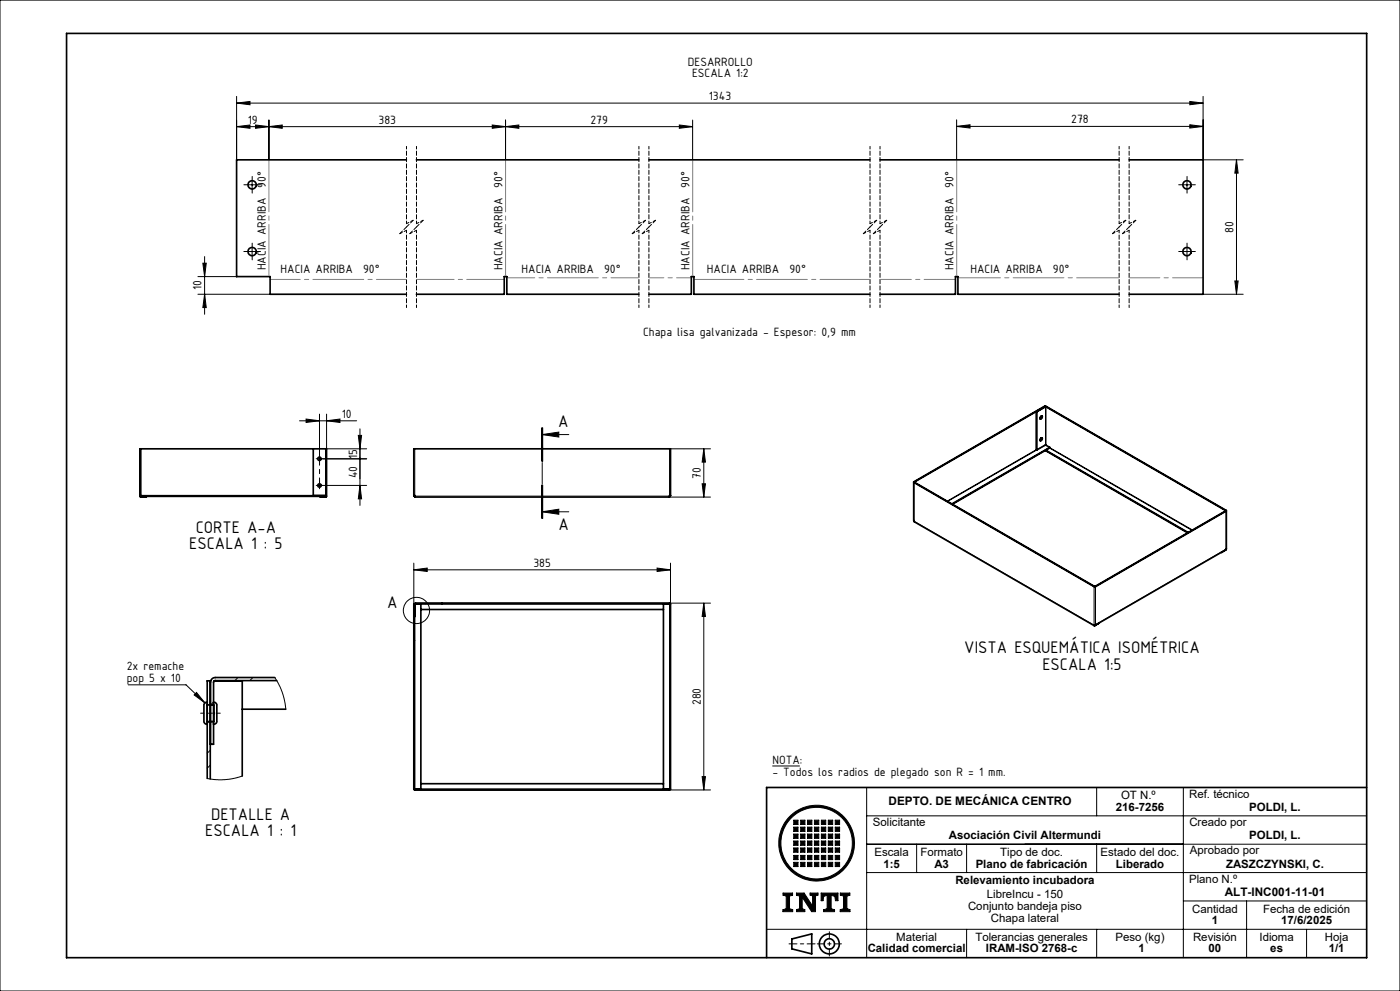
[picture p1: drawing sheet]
<svg xmlns="http://www.w3.org/2000/svg" width="420mm" height="297mm" viewBox="0 0 420 297" stroke-linecap="round" stroke-linejoin="round" font-family="sans-serif">
<g fill="none" stroke="#000" stroke-width=".3">
<path d="M0 0h420v297h-420zM71 38l4-.5v.9zM71 30.9l4-.5v1zM71 28.9v19M71 38h136.8M71 30.9h289.9M76.7 37.5l4 .5-4 .4zM80.7 38l4-.5v.9zM80.7 36v11.9M147.7 37.5l4 .5-4 .4zM151.7 38l3.9-.5v.9zM151.7 36v11.9"/>
<path d="M203.8 37.5l4 .5-4 .4zM207.8 36v11.9M287 37.9l4-.5v1zM287 35.9v12M287 37.9h73.9M356.9 30.4l4 .5-4 .5zM356.9 37.4l4 .5-4 .5zM360.9 28.9v19h12.1M74.4 55.4h2.5M75.6 54.1v2.6M354.9 55.4h2.4M356.1 54.1v2.6"/>
<path d="M370.9 47.9l.5 4h-.9zM370.9 47.9v40.3M60.9 78.9h1l-.5 4zM61.4 76.9v17.3M74.4 75.4h2.5M75.6 74.2v2.5M354.9 75.4h2.4M356.1 74.2v2.5M59.4 82.9h11.6M59.4 88.2h21.6M61.4 88.2l.5 4h-1zM360.9 88.2h12.1"/>
<path d="M370.5 84.2h.9l-.5 4zM89.9 126.1h17.1M91.8 125.6l4 .5-4 .5zM95.4 137.5h.9M95.8 124.1v12.4M95.8 137v1M97.8 134.5h12.2M98 126.1l4-.5v1zM98 124.1v10.4M107.5 130.5h1l-.5 4zM108 128.5v23M110 137.5h-13.2"/>
<path d="M162.5 128.2v10M162.6 130.2l5-.7v1.5zM162.6 130.2h8M162.7 128.2v10M162.8 128.2v10M201.2 134.5h11.9M211.1 134.5l.5 4h-1zM211.1 134.5v14.5M95.4 145.5h.9M95.8 145v1M96.8 145.5h13.2M108 145.5l.5 4h-1z"/>
<path d="M162.5 145.4v10M162.6 153.4l5-.8v1.5zM162.6 153.4h8M162.7 145.4v10M162.8 145.4v10zM200.9 149h12.2M210.6 145h1l-.5 4zM124.1 170.8l4.1-.6v1.1zM124.1 168.8v12.2M124.1 170.8h77.1M197.1 170.2l4.1 .6-4.1 .5zM201.2 168.8v12.2"/>
<path d="M200.9 180.8h12.2M211.1 180.8l.5 3.9h-1zM211.1 180.8v55.9M63.6 213.7h1M63.7 213.4l.7 .7M64.1 213.3v1M64.4 213.4l-.7 .7M200.9 236.7h12.2M210.6 232.8h1l-.5 3.9zM260 236v51M329 236v8.5M359.2 236h-4.2v51"/>
<path d="M238.1 245.8h1.3v1.3h-1.3zM238.1 247.9h1.3v1.3h-1.3zM238.1 250h1.3v1.2h-1.3zM238.1 252.1h1.3v1.2h-1.3zM238.1 254.1h1.3v1.3h-1.3zM238.1 256.4h1.3v1.2h-1.3zM238.1 258.4h1.3v1.3h-1.3zM240.2 245.8h1.3v1.3h-1.3zM240.2 247.9h1.3v1.3h-1.3zM240.2 250h1.3v1.2h-1.3zM240.2 252.1h1.3v1.2h-1.3zM240.2 254.1h1.3v1.3h-1.3z"/>
<path d="M240.2 256.4h1.3v1.2h-1.3zM240.2 258.4h1.3v1.3h-1.3zM242.3 245.8h1.3v1.3h-1.3zM242.3 247.9h1.3v1.3h-1.3zM242.3 250h1.3v1.2h-1.3zM242.3 252.1h1.3v1.2h-1.3zM242.3 254.1h1.3v1.3h-1.3zM242.3 256.4h1.3v1.2h-1.3zM242.3 258.4h1.3v1.3h-1.3zM244.3 245.8h1.3v1.3h-1.3zM244.3 247.9h1.3v1.3h-1.3zM244.3 250h1.3v1.2h-1.3z"/>
<path d="M244.3 252.1h1.3v1.2h-1.3zM244.3 254.1h1.3v1.3h-1.3zM244.3 256.4h1.3v1.2h-1.3zM244.3 258.4h1.3v1.3h-1.3zM246.4 245.8h1.3v1.3h-1.3zM246.4 247.9h1.3v1.3h-1.3zM246.4 250h1.3v1.2h-1.3zM246.4 252.1h1.3v1.2h-1.3zM246.4 254.1h1.3v1.3h-1.3zM246.4 256.4h1.3v1.2h-1.3zM246.4 258.4h1.3v1.3h-1.3zM248.5 245.8h1.3v1.3h-1.3z"/>
<path d="M248.5 247.9h1.3v1.3h-1.3zM248.5 250h1.3v1.2h-1.3zM248.5 252.1h1.3v1.2h-1.3zM248.5 254.1h1.3v1.3h-1.3zM248.5 256.4h1.3v1.2h-1.3zM248.5 258.4h1.3v1.3h-1.3zM250.6 245.8h1.3v1.3h-1.3zM250.6 247.9h1.3v1.3h-1.3zM250.6 250h1.3v1.2h-1.3zM250.6 252.1h1.3v1.2h-1.3zM250.6 254.1h1.3v1.3h-1.3zM250.6 256.4h1.3v1.2h-1.3z"/>
<path d="M250.6 258.4h1.3v1.3h-1.3zM260 253h150M260 244.5h150M275 253v8.5M290 253v8.5M329 253v8.5M230 278.5h180M234.9 267.6h2.9v.7l-.9 .2v3.8l.9 .3v.6h-2.9v-.5l1-.4v-3.8l-1-.2zM238.9 267.6h2.3l2.6 3.9v-3l-.8-.3v-.6h2.4v.6l-.7 .3v4.7h-1.2l-2.8-4.3v3.4l.7 .3v.6h-2.4v-.6l.9-.3v-3.8l-1-.2zM246.3 267.6h5.1v2.3h-.8l-.2-1.3-1.1-.3v4l1.1 .4v.5h-3.3v-.5l1-.4v-4l-1 .3-.2 1.3h-.6zM252.1 267.6h2.9v.7l-.9 .2v3.8l.9 .3v.6h-2.9v-.5l.9-.4v-3.8l-.9-.2zM260 261.5h150"/>
<path d="M290 278.5v8.5M329 278.5v8.5M355 270h55M374 270v17M392 278.5v8.5"/>
<circle cx="124.9" cy="182.9" r="3.9"/>
<circle cx="245" cy="252.7" r="10.7"/>
<circle cx="245" cy="252.7" r="11.4"/>
</g>
<g fill="none" stroke="#000" stroke-width=".5">
<path d="M20 10h390v277h-390zM61.5 210.7l.7-.2v6.6l-.7-.3-.3-.5v-5.1zM64.1 210.5h.5l.5 .7v5.1l-.3 .5-.5 .3h-.2zM410 236h-180v51M237.6 281.4l5.9-1.5v6l-5.9-1.5z"/>
<circle cx="248.8" cy="282.9" r="2.98"/>
<circle cx="248.8" cy="282.9" r="1.55"/>
</g>
<path d="M236.7 282.9h7.8" fill="none" stroke="#000" stroke-width=".3" stroke-dasharray="6.1 1 1 1" stroke-dashoffset="3.7"/>
<path d="M248.8 279.2v7.3M245.2 282.9h7.2" fill="none" stroke="#000" stroke-width=".3" stroke-dasharray="6.1 1 1 1" stroke-dashoffset="4"/>
<g fill="#000">
<path d="M234.9 267.6v.7l1 .2v3.8l-1 .4v.5h2.9v-.6l-.9-.3v-3.8l.9-.2v-.7zM246.3 267.6v2.3h.6l.2-1.3 1-.3v4l-1 .4v.5h3.3v-.5l-1.1-.4v-4l1.1 .3 .2 1.3h.8v-2.3zM252.1 267.6v.7l.9 .2v3.8l-.9 .4v.5h2.9v-.6l-.9-.3v-3.8l.9-.2v-.7zM238.1 258.4v1.3h1.3v-1.3zM240.2 258.4v1.3h1.3v-1.3zM242.3 258.4v1.3h1.3v-1.3zM244.3 258.4v1.3h1.3v-1.3zM246.4 258.4v1.3h1.3v-1.3zM248.5 258.4v1.3h1.3v-1.3zM250.6 258.4v1.3h1.3v-1.3zM250.6 256.4v1.2h1.3v-1.2zM250.6 254.1v1.3h1.3v-1.3zM248.5 254.1v1.3h1.3v-1.3zM248.5 256.4v1.2h1.3v-1.2zM246.4 256.4v1.2h1.3v-1.2zM246.4 254.1v1.3h1.3v-1.3zM244.3 254.1v1.3h1.3v-1.3zM244.3 256.4v1.2h1.3v-1.2zM242.3 256.4v1.2h1.3v-1.2zM242.3 254.1v1.3h1.3v-1.3zM240.2 254.1v1.3h1.3v-1.3zM240.2 256.4v1.2h1.3v-1.2zM238.1 256.4v1.2h1.3v-1.2zM238.1 254.1v1.3h1.3v-1.3zM238.1 252.1v1.2h1.3v-1.2zM240.2 252.1v1.2h1.3v-1.2zM242.3 252.1v1.2h1.3v-1.2zM244.3 252.1v1.2h1.3v-1.2zM246.4 252.1v1.2h1.3v-1.2zM248.5 252.1v1.2h1.3v-1.2zM250.6 252.1v1.2h1.3v-1.2zM250.6 250v1.2h1.3v-1.2zM248.5 250v1.2h1.3v-1.2zM246.4 250v1.2h1.3v-1.2zM244.3 250v1.2h1.3v-1.2zM242.3 250v1.2h1.3v-1.2zM240.2 250v1.2h1.3v-1.2zM238.1 250v1.2h1.3v-1.2zM238.1 247.9v1.3h1.3v-1.3zM240.2 247.9v1.3h1.3v-1.3zM242.3 247.9v1.3h1.3v-1.3zM244.3 247.9v1.3h1.3v-1.3zM246.4 247.9v1.3h1.3v-1.3zM248.5 247.9v1.3h1.3v-1.3zM250.6 247.9v1.3h1.3v-1.3zM250.6 245.8v1.3h1.3v-1.3zM248.5 245.8v1.3h1.3v-1.3zM246.4 245.8v1.3h1.3v-1.3zM244.3 245.8v1.3h1.3v-1.3zM242.3 245.8v1.3h1.3v-1.3zM240.2 245.8v1.3h1.3v-1.3zM238.1 245.8v1.3h1.3v-1.3zM234.2 252.7a10.8 10.8 0 0 1 21.5 0 10.8 10.8 0 0 1-21.5 0zM233.6 252.7a11.4 11.4 0 0 0 22.8 0 11.4 11.4 0 0 0-22.8 0z" fill-rule="evenodd"/>
<path d="M238.9 267.6h2.3l2.6 3.9v-3l-.8-.3v-.6h2.4v.6l-.7 .3v4.7h-1.2l-2.8-4.3v3.4l.7 .3v.6h-2.4v-.6l.9-.3v-3.8l-1-.2z" fill-rule="evenodd"/>
</g>
<g fill="none" stroke="#000" stroke-width=".3" stroke-dasharray="15.2 1.3 1.3 1.3">
<path d="M74.4 55.4h-1.2M75.7 54.1v-1.2M75.7 56.6v1.3M76.9 55.4h1.3M354.9 55.4h-1.3M356.1 54.1v-1.2M356.1 56.6v1.3M357.4 55.4h1.2M74.4 75.4h-1.2M75.7 74.1v-1.2M75.7 76.6v1.3M76.9 75.4h1.3"/>
<path d="M354.9 75.4h-1.3M356.1 74.1v-1.2M356.1 76.6v1.3M357.4 75.4h1.2M95.4 137.5h-.5M95.9 137v-.5M96.4 137.5h.5M95.4 145.5h-.5M95.9 145v-.5M95.9 146v.5M96.4 145.5h.5"/>
</g>
<path d="M95.9 138v6.7" fill="none" stroke="#000" stroke-width=".3" stroke-dasharray="15.2 1.3 1.3 1.3" stroke-dashoffset="13.8"/>
<path d="M162.7 128.2v27.2" fill="none" stroke="#000" stroke-width=".3" stroke-dasharray="6.3 1.3 1.3 1.3" stroke-dashoffset="-.2"/>
<g fill="none" stroke="#000" stroke-width=".3" stroke-dasharray="1.3 .6" stroke-dashoffset=".5">
<path d="M121.9 43.9v23.1M124.9 43.9v23.1M191.7 43.9v23.1M194.7 43.9v23.1M261 43.9v23.1M264 43.9v23.1M335.7 43.9v23.1M338.7 43.9v23.1M119.9 70l2-1M121.9 67l2-1M121.9 69v23.2M122.9 70l2-1"/>
<path d="M124.9 67l2-1M124.9 69v23.2M189.7 70l2-1M191.7 67l2-1M191.7 69v23.2M192.7 70l2-1M194.7 67l2-1M194.7 69v23.2M259 70l2-1M261 67l2-1M261 69v23.2M262 70l2-1"/>
<path d="M264 67l2-1M264 69v23.2M333.7 70l2-1M335.7 67l2-1M335.7 69v23.2M336.7 70l2-1M338.7 67l2-1M338.7 69v23.2"/>
</g>
<g fill="none" stroke="#000" stroke-width=".3" stroke-dasharray="1.3 .6" stroke-dashoffset=".2">
<path d="M121.9 68l-2 2M123.9 66l-2 2M124.9 68l-2 2M126.9 66l-2 2M191.7 68l-2 2M193.7 66l-2 2M194.7 68l-2 2M196.7 66l-2 2M261 68l-2 2M263 66l-2 2M264 68l-2 2M266 66l-2 2"/>
<path d="M335.7 68l-2 2M337.7 66l-2 2M338.7 68l-2 2M340.7 66l-2 2"/>
</g>
<path d="M287 47.9v35M80.7 82.9v-35M151.7 82.9v-35M207.8 82.9v-35" fill="none" stroke="#808080" stroke-width=".3" stroke-dasharray="15.2 1.3 1.3 1.3" stroke-dashoffset="-.4"/>
<path d="M121.9 83.7h-40.8" fill="none" stroke="#808080" stroke-width=".3" stroke-dasharray="15.2 1.3 1.3 1.3" stroke-dashoffset="6.2"/>
<path d="M191.7 83.2h-39.6" fill="none" stroke="#808080" stroke-width=".3" stroke-dasharray="15.2 1.3 1.3 1.3" stroke-dashoffset="6.9"/>
<path d="M151.3 83.7h-26.4" fill="none" stroke="#808080" stroke-width=".3" stroke-dasharray="15.2 1.3 1.3 1.3" stroke-dashoffset="4"/>
<path d="M207.4 83.2h-12.7" fill="none" stroke="#808080" stroke-width=".3" stroke-dasharray="15.2 1.3 1.3 1.3" stroke-dashoffset="10.8"/>
<path d="M261 83.7h-52.8" fill="none" stroke="#808080" stroke-width=".3" stroke-dasharray="15.2 1.3 1.3 1.3" stroke-dashoffset=".3"/>
<path d="M335.7 83.2h-48.3" fill="none" stroke="#808080" stroke-width=".3" stroke-dasharray="15.2 1.3 1.3 1.3" stroke-dashoffset="2.5"/>
<path d="M286.6 83.7h-22.6" fill="none" stroke="#808080" stroke-width=".3" stroke-dasharray="15.2 1.3 1.3 1.3" stroke-dashoffset="5.8"/>
<path d="M361 83.2h-22.3" fill="none" stroke="#808080" stroke-width=".3" stroke-dasharray="15.2 1.3 1.3 1.3" stroke-dashoffset="6"/>
<path d="M62.2 211.3h1.9v4.9h-1.9z" fill="none" stroke="#000" stroke-width=".4"/>
<g fill="#000">
<path d="M71 30.9l4-.5v1zM356.9 30.4l4 .5-4 .5zM287 37.9l4-.5v1zM356.9 37.4l4 .5-4 .5z"/>
<path d="M76.7 37.5l4 .5-4 .4zM71 38l4-.5v.9zM147.7 37.5l4 .5-4 .4zM80.7 38l4-.5v.9z"/>
<path d="M151.7 38l3.9-.5v.9zM203.8 37.5l4 .5-4 .4zM91.8 125.6l4 .5-4 .5zM98 126.1l4-.5v1zM124.1 170.8l4.1-.6v1.1zM197.1 170.2l4.1 .6-4.1 .5z"/>
<path d="M162.6 130.2l5-.7v1.5zM162.6 153.4l5-.8v1.5z"/>
<path d="M211.1 134.5l.5 4h-1zM210.6 145h1l-.5 4zM60.9 78.9h1l-.5 4zM61.4 88.2l.5 4h-1zM370.9 47.9l.5 4h-.9zM370.5 84.2h.9l-.5 4zM107.5 130.5h1l-.5 4zM107.7 137.3a.33 .33 0 0 0 .1 .5 .33 .33 0 0 0 .5-.2 .33 .33 0 0 0-.3-.4v.3v-.3z"/>
<path d="M108 145.5l.5 4h-1zM107.8 137.2l-.1 .6h.3v-.3v.3h.2v-.5z"/>
<path d="M211.1 180.8l.5 3.9h-1zM210.6 232.8h1l-.5 3.9z"/>
</g>
<path d="M62.2 211.3h1.9v4.9h-1.9z" fill-rule="evenodd" fill="#fff"/>
<g fill="none" stroke="#000" stroke-width=".3">
<path d="M42.2 135.9l-.2 .2M42.3 134.5v14h51.7M97.7 134.5v14M98 138.5l-.2 .1M124.4 134.5v14M200.9 134.5v14M310.9 134.8l-26.8 15.4M313.5 121.8l.2 11.5-29.4 17M313.9 121.8l-.1 11.5M314.9 134.3l42.7 24.7M314.9 134.2l42.9 24.7M42.2 140.4l-.2 .2"/>
<path d="M42.7 148.8l-.2 .2M96.6 148.8l-.2 .2M98 147.4l-.2 .2M124.4 148.7h76.5M274.2 144.4v11.6M274.2 156.2l54.2 31.2M367.8 153v11.6l-39.2 22.7-.1-11.5M328.4 175.8l-.2 11.5M367.6 164.8v.1M124.4 184.7v52M124.5 184l-.4 .4M126.3 181h72.7"/>
<path d="M127.8 180.8l-.2 .1M200.9 180.8v.1M200.9 181v55.7M201 181h.2M328.4 187.3v.2M38.5 205.2h17.3l5.7 5.5M58.9 207.5l2.6 3.2-3.3-2.4zM62.7 216.2l-.5 .6M64.1 210.4l-.9 .9M71.4 203.1l-.9 .9M75.8 203.1l-.8 .9M82.4 203.1l2.2 4.3 .7 2.3 .4 2.8"/>
<path d="M63.1 224.9l-.9 .8M63.1 229.3l-.9 .9M72.7 232.6l-3 .8-2.3 .3h-2.6l-2.6-.4M124.1 236.5h.2M126.3 236.5h72.7M201 236.5h.2M231.7 229.6h8.3"/>
</g>
<path d="M60.2 213.7h5.9" fill="none" stroke="#000" stroke-width=".3" stroke-dasharray="15.2 1.3 1.3 1.3" stroke-dashoffset="14.2"/>
<path d="M58.9 207.5l2.6 3.2-3.3-2.4z" fill="#000"/>
<g fill="none" stroke="#000" stroke-width=".5">
<path d="M121.9 47.9h-50.9v35h10v5.3h40.9M124.9 47.9h66.8M194.7 47.9h66.3M264 47.9h71.7M338.7 47.9h22.2v40.3h-22.2M124.9 88.2h26.4v-5.3h.7v5.3h39.7M194.7 88.2h12.7v-5.3h.8v5.3h52.8M264 88.2h22.6v-5.3h.8v5.3h48.3M42.2 134.5l.1 14.3M42.2 134.5h-.2v14.3l.2 .2h1.7v-.2M42.2 134.5h55.6M94 134.5v14l3.8 .1h-55.5"/>
<path d="M97.8 134.5h.2v14.3l-.2 .2h-1.7v-.2M97.8 134.5v14.3M310.9 123.4h.1M310.9 123.4l.1 11.5M311 123.4v11.5M312.2 131.3l.3-.1a.45 .45 0 0 1 .1 .6 .45 .45 0 0 1-.6 .1zM312.2 124.8l.3-.1a.45 .45 0 0 1 .1 .6 .45 .45 0 0 1-.6 .1zM312.4 124.7l-.4 .7M312.4 131.2l-.4 .7M312.5 131.2l.1 .2M312.5 124.7l.1 .1M312.6 131.4l-.6 .6"/>
<path d="M312.6 124.8l-.6 .7M312.6 131.4l-.2 .5-.4 .1M313.6 121.8l-39.5 22.8 54.2 31.3 39.6-22.8-54-31.3h-.3l-2.7 1.6M313.6 121.8l-39.3 22.7 54.1 31.3 39.3-22.7-53.9-31.2-2.8 1.5M313.6 135l42.7 24.7M313.6 121.8h.1M313.7 133.3l.1 .2M313.7 133.3l1.2 .8M313.7 133.3l-2.7 1.6M313.7 134.9l42.7 24.7M314.9 134.1l-29.3 16.9M314.9 134.1l-29.2 17"/>
<path d="M42.2 148.5l.1 .1M42.3 148.6v.2M97.8 148.8h-55.5M97.8 148.7l-.1 .1M124.1 148.5h.3v.5h76.5v-.5h.3M124.1 148.5v-14h77.1v14M124.1 148.5l.3 .3M124.3 148.5l.1 .1M201 148.5l-.1 .1M201.2 148.5l-.3 .3M274.1 144.5l.1 11.8 54.1 31.2M367.9 153.1l-.1 11.6"/>
<path d="M366.4 165.5l.1 .1M366.5 165.5v.1M367.8 164.7l-1.3 .9M367.8 164.7l-39.2 22.7M124.1 182.4v1M124.1 191.9h.2M124.1 183.4h.4M124.1 182.4h.4M124.3 181v55.5M124.3 181h.1M124.3 181h-.2v1.4M124.4 181l.2-.2h76.4l.1 55.8-76.9 .1-.1-53.3"/>
<path d="M124.5 182.4v1M124.5 183.4v1.3h-.1M124.6 181h1.7v55.5h-1.9M124.6 180.9l-.1 1.5M124.6 180.9v.1M124.6 180.9h76.3M126.3 182.7h72.7M132.6 180.8v.1M200.9 180.9l.1 .1M200.9 181h.1M200.9 180.9v.1M200.9 181h-1.9v55.5h1.9"/>
<path d="M201 181v55.5M328.4 187.3v.1M328.4 187.3h.1M329.6 186.8l-1.3 .7-.1-.2h.4l-.2 .1M62.2 211.3v4.9M62.2 216.2h1.9M62.2 216.2v17.1M62.2 211.3h1.9M63.1 204v29.5M63.1 204h.1M63.1 204h-.9v7.3M64.1 211.3v4.9"/>
<path d="M64.3 204h8.4v28.6M64.6 204l-.5 .4v6.9M64.6 204h.1M64.6 204h18.4M72.7 212.5h13M82.4 203.1h-17.8a1.45 1.45 0 0 0-1.5 1.4v18.6h1v-6.9M124.3 236.5l.1 .1M124.3 236.5h.1M124.4 236.5v.1M124.4 236.6h76.5M126.3 234.9h72.7M200.9 236.5h.1"/>
<path d="M200.9 236.5v.1M201 236.5l-.1 .1"/>
<circle cx="75.6" cy="55.4" r="1.26"/>
<circle cx="356.1" cy="55.4" r="1.26"/>
<circle cx="75.6" cy="75.4" r="1.26"/>
<circle cx="356.1" cy="75.4" r="1.26"/>
<circle cx="95.8" cy="137.5" r=".51"/>
<circle cx="95.8" cy="145.5" r=".51"/>
</g>
<g font-size="5.4">
<text x="167.4" y="128">A</text>
<text x="58.7" y="159.7">CORTE A-A</text>
<text x="167.6" y="158.8">A</text>
<text x="56.8" y="164.6">ESCALA 1 : 5</text>
<text x="116.1" y="182.1">A</text>
<text x="289.3" y="195.8">VISTA ESQUEMÁTICA ISOMÉTRICA</text>
<text x="312.7" y="200.7">ESCALA 1:5</text>
<text x="63.3" y="245.8">DETALLE A</text>
<text x="61.6" y="250.7">ESCALA 1 : 1</text>
</g>
<g font-size="3.9">
<text x="206.4" y="19.7">DESARROLLO</text>
<text x="207.6" y="23.2">ESCALA 1:2</text>
<text x="212.6" y="30">1343</text>
<text x="74.3" y="37.1">19</text>
<text x="113.6" y="37.1">383</text>
<text x="177.1" y="37.1">279</text>
<text x="321.4" y="37">278</text>
<text x="79.8" y="56.3" transform="rotate(-90 79.8 56.3)">90°</text>
<text x="150.8" y="56.3" transform="rotate(-90 150.8 56.3)">90°</text>
<text x="206.9" y="56.3" transform="rotate(-90 206.9 56.3)">90°</text>
<text x="286.1" y="56.3" transform="rotate(-90 286.1 56.3)">90°</text>
<text x="370.1" y="69.8" transform="rotate(-90 370.1 69.8)">80</text>
<text x="79.8" y="81" transform="rotate(-90 79.8 81)">HACIA ARRIBA</text>
<text x="84.2" y="81.9">HACIA ARRIBA</text>
<text x="108.9" y="81.9">90°</text>
<text x="150.8" y="81" transform="rotate(-90 150.8 81)">HACIA ARRIBA</text>
<text x="156.5" y="81.9">HACIA ARRIBA</text>
<text x="181.2" y="81.9">90°</text>
<text x="206.9" y="81" transform="rotate(-90 206.9 81)">HACIA ARRIBA</text>
<text x="212.1" y="81.9">HACIA ARRIBA</text>
<text x="236.8" y="81.9">90°</text>
<text x="286.1" y="81" transform="rotate(-90 286.1 81)">HACIA ARRIBA</text>
<text x="291.1" y="82">HACIA ARRIBA</text>
<text x="315.9" y="82">90°</text>
<text x="60.5" y="87" transform="rotate(-90 60.5 87)">10</text>
<text x="192.9" y="100.6">Chapa lisa galvanizada - Espesor: 0,9 mm</text>
<text x="102.5" y="125.2">10</text>
<text x="107.1" y="137.5" transform="rotate(-90 107.1 137.5)">15</text>
<text x="107.1" y="143.4" transform="rotate(-90 107.1 143.4)">40</text>
<text x="210.3" y="143.5" transform="rotate(-90 210.3 143.5)">70</text>
<text x="160" y="169.8">385</text>
<text x="38" y="200.8">2x remache</text>
<text x="38" y="204.3">pop 5 x 10</text>
<text x="210.3" y="211.4" transform="rotate(-90 210.3 211.4)">280</text>
<text x="231.7" y="232.6">- Todos los radios de plegado son R = 1 mm.</text>
<text x="231.7" y="229.1">NOTA:</text>
</g>
<g font-size="3.5">
<text x="266.6" y="241.2">DEPTO. DE MECÁNICA CENTRO</text>
<text x="367.4" y="268.5">ALT-INC001-11-01</text>
</g>
<g font-size="3.4">
<text x="336.3" y="239.5">OT N.º</text>
<text x="356.7" y="239.1">Ref. técnico</text>
<text x="334.8" y="243">216-7256</text>
<text x="374.8" y="243">POLDI, L.</text>
<text x="261.9" y="247.5">Solicitante</text>
<text x="284.7" y="251.6">Asociación Civil Altermundi</text>
<text x="356.8" y="247.5">Creado por</text>
<text x="374.8" y="251.6">POLDI, L.</text>
<text x="262.4" y="256.5">Escala</text>
<text x="276.1" y="256.5">Formato</text>
<text x="300" y="256.5">Tipo de doc.</text>
<text x="330.2" y="256.5">Estado del doc.</text>
<text x="357" y="256">Aprobado por</text>
<text x="265" y="260">1:5</text>
<text x="280.3" y="260">A3</text>
<text x="292.7" y="260">Plano de fabricación</text>
<text x="334.8" y="260">Liberado</text>
<text x="367.8" y="260">ZASZCZYNSKI, C.</text>
<text x="286.6" y="265.1">Relevamiento incubadora</text>
<text x="296.1" y="269.3">LibreIncu - 150</text>
<text x="356.7" y="264.5">Plano N.º</text>
<text x="290.4" y="272.8">Conjunto bandeja piso</text>
<text x="357.6" y="273.5">Cantidad</text>
<text x="378.9" y="273.5">Fecha de edición</text>
<text x="268.9" y="282">Material</text>
<text x="292.6" y="282">Tolerancias generales</text>
<text x="297.3" y="276.3">Chapa lateral</text>
<text x="334.7" y="282">Peso (kg)</text>
<text x="357.9" y="282">Revisión</text>
<text x="363.5" y="277">1</text>
<text x="377.8" y="282">Idioma</text>
<text x="384.4" y="277">17/6/2025</text>
<text x="397.5" y="282">Hoja</text>
<text x="260.3" y="285.5">Calidad comercial</text>
<text x="295.8" y="285.5">IRAM-ISO 2768-c</text>
<text x="341.5" y="285.5">1</text>
<text x="362.6" y="285.5">00</text>
<text x="381.1" y="285.5">es</text>
<text x="398.6" y="285.5">1/1</text>
</g>
</svg>
